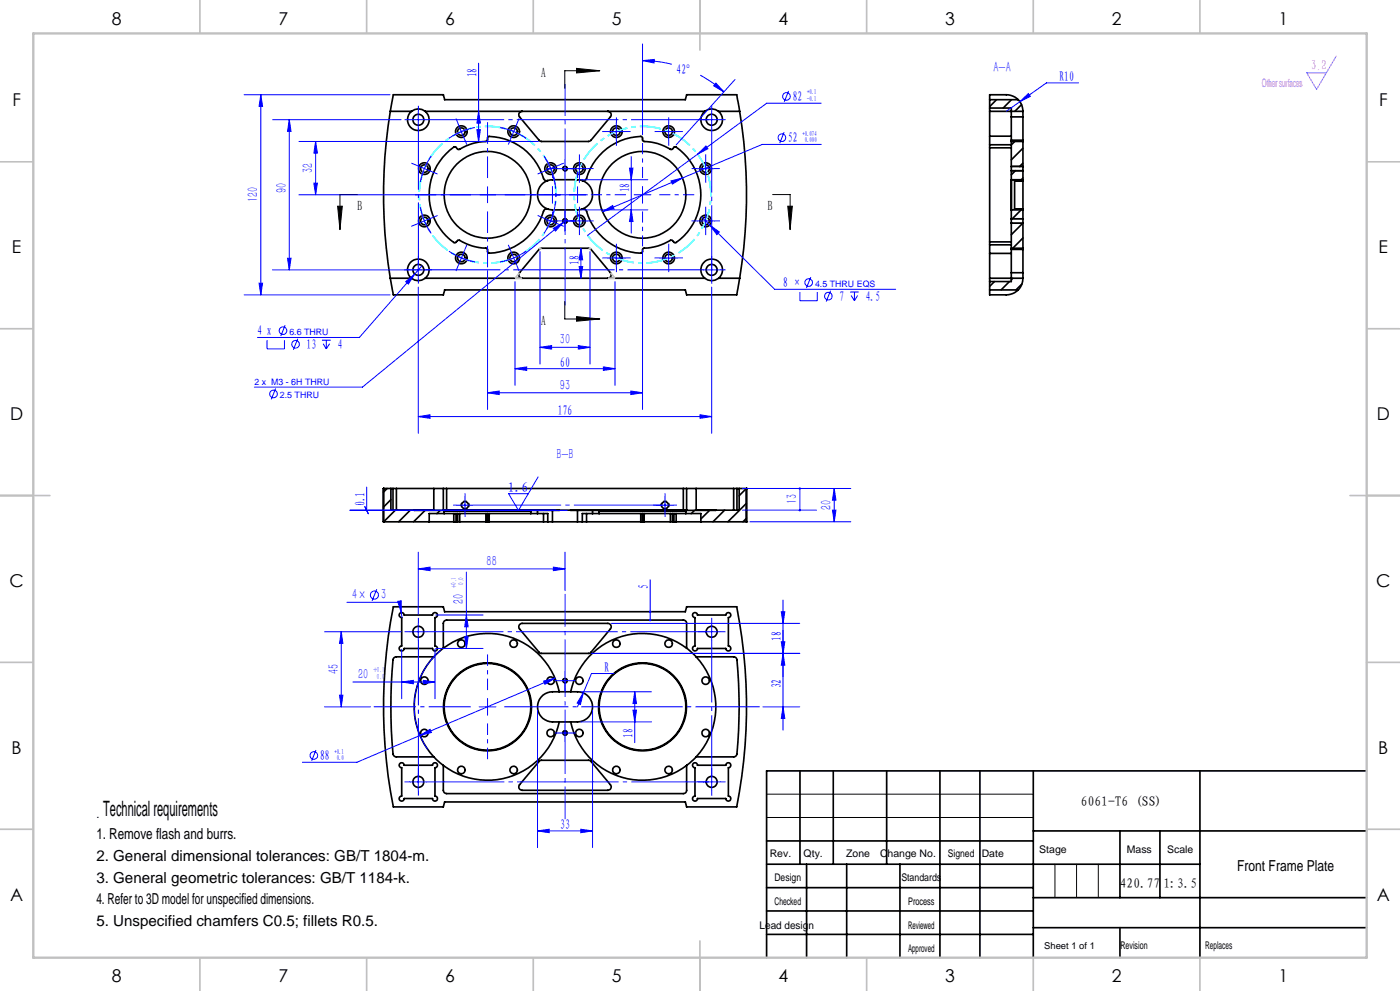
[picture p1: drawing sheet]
<svg xmlns="http://www.w3.org/2000/svg" width="420mm" height="297mm" viewBox="0 0 420 297" stroke-linecap="round" stroke-linejoin="round" font-family="sans-serif">
<g fill="none" stroke="#000" stroke-width=".5">
<path d="M117.1 33.4a155.3 155.3 0 0 0 0 50M117.1 33.4l.9-5h15l.4 1.5h72.2l.4-1.5h15l.9 5M117.1 33.4h6.3M123.4 33.4a3.2 3.2 0 0 0-.3 4.7 3.2 3.2 0 0 0 4.8 0 3.2 3.2 0 0 0-.3-4.7M123.4 33.4a3.3 3.3 0 0 1 4.2 0M127.6 33.4h83.8M156.6 33.4a1.01 1.01 0 0 0-.9 .6 1.01 1.01 0 0 0 .2 1l5.9 7.1 .7 .3 14.5-.1 6.1-7.3a1.01 1.01 0 0 0 .2-1 1.01 1.01 0 0 0-.9-.6M211.4 33.4a3.3 3.3 0 0 0-.3 4.7 3.3 3.3 0 0 0 4.8 0 3.3 3.3 0 0 0-.3-4.7M211.4 33.4a3.4 3.4 0 0 1 4.2 0M215.6 33.4h6.3M221.9 33.4a152.6 152.6 0 0 1 0 50M296.9 32.4h6.5v2.6"/>
<path d="M296.9 32.4v1M296.9 33.4h10M296.9 29.9h8.6M296.9 33.4v7.4M298.9 29.9l-2 2.1M303.4 35v7M303.4 35h3.5M303.4 29.9l-2.4 2.5M305.5 29.9a4.9 4.9 0 0 1 1.4 3.5M305.5 29.9l-1.1-.8-1.9-.7h-5.6v4M306.5 31.4l-2.1 2M306.9 33.4v1.6"/>
<path d="M306.9 35v7M164.3 54.1a1.01 1.01 0 0 1-1.2-.7 17.1 17.1 0 0 0-16.7-12.4l-.3 1.2a20.2 20.2 0 0 0-8.6 2.6l-1-.8a17.3 17.3 0 0 0 0 28.8l1-.8a22.4 22.4 0 0 0 8.6 2.5l.3 1.2a17.4 17.4 0 0 0 16.8-12.7l.5-.4h.6M164.3 54.1l1.4-.2h7.5l1.5 .2M164.3 54.1a4.5 4.5 0 0 0-3 4.3 4.5 4.5 0 0 0 3 4.2M174.7 54.1a1.01 1.01 0 0 0 1.3-.7 17.1 17.1 0 0 1 16.6-12.4l.3 1.2a19.9 19.9 0 0 1 8.5 2.6l1.1-.8a17.2 17.2 0 0 1 0 28.8l-1-.8a22.4 22.4 0 0 1-8.6 2.5l-.3 1.2a17.3 17.3 0 0 1-16.8-12.7l-.5-.4h-.6M174.7 54.1a4.5 4.5 0 0 1 3.1 4.3 4.5 4.5 0 0 1-3.1 4.2M296.9 40.8v2.6M296.9 43.4v.9M296.9 44.3v28.2M296.9 40.8h6.5M296.9 44.3h6.5M303.4 49.9v1.2"/>
<path d="M303.4 53.9v9M303.4 42v.4M303.4 42.4h3.5M303.4 53.9h3.5M303.4 42.4v7.5M303.4 51.1v2.8M303.4 51.1h3.5M303.4 49.9h3.5M303.4 42h3.5M304.4 42.4l-1 1h-6.5M304.6 51.1l-1.2 1.3M306.9 49.9v1.2"/>
<path d="M306.9 54.1h-2.5v8.5h2.5M306.9 53.9v.2M306.9 54.1v.1M306.9 42v.4M306.9 54.2v8.4M306.9 42.4v7.5M306.9 51.1v2.8M306.9 48.9l-1 1M306.9 53.4l-.5 .5M306.9 44.4l-3.5 3.5M164.3 62.6l1.3 .3h7.8l1.3-.3M296.9 73.4v2.5"/>
<path d="M296.9 72.5v.9M296.9 75.9v7.5M296.9 75.9h6.5M296.9 73.4h6.5M296.9 72.5h6.5M303.4 65.6v1.2M303.4 74.4v.4M303.4 74.4h3.5M303.4 62.9h3.5M303.4 62.9v2.7M303.4 66.8v7.6M303.4 74.8v6.9"/>
<path d="M303.4 66.8h3.5M303.4 65.6h3.5M303.4 74.8h3.5M306.4 62.9l-2.8 2.7M306.9 65.6v1.2M306.9 62.6v.3M306.9 62.6h.1M306.9 74.4v.4M306.9 62.9v2.7M306.9 66.8v7.6M306.9 74.8v6.9M306.9 66.8l-3.5 3.5"/>
<path d="M306.9 71.3l-3.1 3.1M117.1 83.4l.9 5h15l.4-1.5h72.2l.4 1.5h15l.9-5M117.1 83.4h6.3M123.4 83.4a3.2 3.2 0 0 1-.3-4.7 3.2 3.2 0 0 1 4.8 0 3.2 3.2 0 0 1-.3 4.7M123.4 83.4a3.2 3.2 0 0 0 4.2 0M127.6 83.4h83.8M156.6 83.4a1.01 1.01 0 0 1-.9-.6 1.01 1.01 0 0 1 .2-1.1l5.8-6.9 .5-.4 14.8 .1 6.1 7.2a1.01 1.01 0 0 1 .2 1.1 1.01 1.01 0 0 1-.9 .6M211.4 83.4a3.3 3.3 0 0 1-.3-4.7 3.3 3.3 0 0 1 4.8 0 3.3 3.3 0 0 1-.3 4.7M211.4 83.4a3.3 3.3 0 0 0 4.2 0M215.6 83.4h6.3M296.9 83.4v1M296.9 84.4v4l5.6-.1 1.9-.6 1.1-.8"/>
<path d="M296.9 83.4h10M296.9 86.9h8.6M298.3 84.4l-1.4 1.4M302.8 84.4l-2.5 2.5M303.4 81.7v2.7h-6.5M303.4 81.7h3.5M303.8 83.4l-.4 .4M306.6 85.1l-1.8 1.8M306.9 83.4a4.9 4.9 0 0 1-1.4 3.5M306.9 81.7v1.7M115 146.4h.1M115 156.4h.1"/>
<path d="M115 146.4v10M115 146.4h2.3M115 156.4h13.8M116.1 146.4l-1.1 1.1M117.3 146.4h.6M117.3 146.4v6.5l15.8 .1M117.3 149.8l-2.3 2.2M117.9 146.4h1M117.9 146.4v6.5M118.6 152.9l-3.5 3.5M118.9 146.4h11.2M118.9 146.4v6.5"/>
<path d="M123.1 152.9l-3.5 3.5M124.2 152.9v.1M127.5 153l-3.4 3.4M128.8 156.4h7.3M128.8 156.2l-.2 .2M130.1 146.4h2.9M130.1 146.4v6.5h-5.9M132 153l-.9 .9M133 146.4v6.5h34.8M133 146.4h1M133.1 153h26.4M133.1 153l.1 .1"/>
<path d="M133.2 153.1h26M133.2 153.9h26M133.2 153.9h-4.4v2.5M133.2 153.1v.8M134 146.4h71M134 146.4v6.5M136.1 156.4h.7M136.1 153.9v2.5M136.8 156.4h.5M136.8 153.9v2.5M137.3 156.4h.6M137.3 153.9v2.5"/>
<path d="M137.9 156.4h7.9M137.9 153.9v2.5M145.8 156.4h.5M145.8 153.9v2.5M146.3 156.4h.5M146.3 153.9v2.5M146.8 156.4h16.3M146.8 153.9v2.5M159.2 153.9h2.1M159.2 153.1v.8M159.5 153h1.8M159.5 153l-.3 .1"/>
<path d="M161.3 153.9h3v2.5M161.3 153h4.4M161.3 153v.9M163.1 156.4h1.2M163.1 153.9v2.5M164.3 156.4h1.4M165.7 153h7.5M165.7 156.4h7.5M165.7 153v3.4M167.8 152.9v.1M171.2 152.9h34.8M171.2 152.9v.1"/>
<path d="M173.2 156.4h1.5M173.2 153h4.6M173.2 153v3.4M174.7 156.4h1.3M176 156.4h16.2M176 153.9v2.5M177.8 153.9h-3.1v2.5M177.8 153h1.8M177.8 153.9h1.9M177.8 153v.9M179.6 153h26.4M179.6 153l.1 .1"/>
<path d="M179.7 153.1h26M179.7 153.9h26M179.7 153.1v.8M192.2 156.4h.6M192.2 153.9v2.5M192.8 156.4h.5M192.8 153.9v2.5M193.3 156.4h7.8M193.3 153.9v2.5M201.1 156.4h.7M201.1 153.9v2.5M201.8 156.4h.4"/>
<path d="M201.8 153.9v2.5M202.2 156.4h.6M202.2 153.9v2.5M202.8 156.4h7.5M202.8 153.9v2.5M205 146.4h1M205 146.4v6.5M205.7 153.1v.8M205.7 153.9h4.6v2.5M206 153l-.3 .1M206 146.4h2.8M206 146.4v6.5"/>
<path d="M208.4 153l-1 .9M208.8 146.4v6.5h5.9M208.8 146.4h11.3M210.3 156.4h13.6M212.9 153l-2.6 2.5M214.7 152.9v.1M217.4 152.9l-3.5 3.5M220.1 146.4h1M220.1 146.4v6.5M221.1 146.4h.7M221.1 146.4v6.5M221.8 146.4v6.5l-15.8 .1"/>
<path d="M221.8 146.4h2.1M223.9 146.4l-2.1 2.2M223.9 146.4h.1M223.9 156.4h.1M223.9 146.4v10M223.9 150.8l-5.5 5.6M223.9 155.3l-1 1.1M118 181.9h15l.4 1.4h72.2l.4-1.4h15a154.1 154.1 0 0 1 0 59.9h-15l-.4-1.5h-72.2l-.4 1.5h-15a154.1 154.1 0 0 1 0-59.9zM120 183.8l.8-.1 .4 .6h8.6a.75 .75 0 0 1 .7-.7 .75 .75 0 0 1 .8 .8 .75 .75 0 0 1-.8 .7v8.5a.74 .74 0 0 1 .7 .7 .74 .74 0 0 1-.7 .8 .74 .74 0 0 1-.7-.8h-8.6a.74 .74 0 0 1-.7 .8 .74 .74 0 0 1-.7-.8 .74 .74 0 0 1 .7-.7v-8.5l-.3-.1a.73 .73 0 0 1-.2-1.2zM130.1 196.8h-11.2a1.04 1.04 0 0 0-1 .9 144.9 144.9 0 0 0 .1 28.6l.7 .5h11.4M130.1 196.8a22.1 22.1 0 0 0 0 30M133 194.3v-7.5a.96 .96 0 0 1 1-1h71a.96 .96 0 0 1 1 1v7.5"/>
<path d="M133 194.3l-2.9 2.5M133 194.3a22 22 0 0 1 34.8 13M155.9 187.2l.7-.4h25.8a1.01 1.01 0 0 1 .9 .6 1.01 1.01 0 0 1-.2 1.1l-6.1 7.3h-14.8l-.3-.2-6-7.1-.3-.8zM206 194.3l2.8 2.5M206 194.3a22 22 0 0 0-34.8 13M208 183.8l.8-.1 .4 .6h8.5a.76 .76 0 0 1 .8-.7 .76 .76 0 0 1 .8 .7 .76 .76 0 0 1-.8 .8v8.5a.75 .75 0 0 1 .7 .8 .75 .75 0 0 1-.7 .7 .75 .75 0 0 1-.8-.8h-8.5a.74 .74 0 0 1-.7 .8 .74 .74 0 0 1-.8-.8 .74 .74 0 0 1 .8-.7v-8.5l-.7-.5zM208.8 196.8h11.3a.97 .97 0 0 1 1 .9 144.9 144.9 0 0 1-.1 28.6l-.7 .5h-11.5M208.8 196.8a22 22 0 0 1 0 30M162.8 208.4a4.8 4.8 0 0 1 2.9-1.1h7.5a4.5 4.5 0 0 1 4.6 4.5 4.5 4.5 0 0 1-4.6 4.6h-7.5a4.5 4.5 0 0 1-4.2-3 4.5 4.5 0 0 1 1.3-5zM167.8 216.4a22 22 0 0 1-34.8 13M171.2 216.4a22 22 0 0 0 34.8 13M120 228.8l.2-.2a.74 .74 0 0 1 1 .7h8.6a.74 .74 0 0 1 .7-.7 .74 .74 0 0 1 .7 .7 .74 .74 0 0 1-.7 .8v8.5a.75 .75 0 0 1 .8 .7 .75 .75 0 0 1-.8 .8 .75 .75 0 0 1-.7-.8h-8.6a.75 .75 0 0 1-.7 .8 .75 .75 0 0 1-.8-.8 .75 .75 0 0 1 .8-.7v-8.5l-.5-.2a.69 .69 0 0 1 0-1.1z"/>
<path d="M130.1 226.8l2.9 2.6M133 229.4v7.5a.96 .96 0 0 0 1 .9h71a.96 .96 0 0 0 1-.9v-7.5M161.9 228l.3-.1h14.8l6.1 7.3a1.01 1.01 0 0 1 .2 1.1 1.01 1.01 0 0 1-.9 .6h-25.8a1.01 1.01 0 0 1-.9-.6 1.01 1.01 0 0 1 .2-1.1zM208 228.8l.8-.2 .4 .7h8.5a.75 .75 0 0 1 .8-.7 .75 .75 0 0 1 .7 .7 .75 .75 0 0 1-.7 .8v8.5a.76 .76 0 0 1 .8 .8 .76 .76 0 0 1-.8 .7 .76 .76 0 0 1-.8-.8h-8.5a.74 .74 0 0 1-.7 .8 .74 .74 0 0 1-.8-.8 .74 .74 0 0 1 .8-.7v-8.5l-.7-.5zM208.8 226.8l-2.8 2.6M240 231v28M250 231v28M266 231v28M282 231v56M294 231v56M310 231v56M360 231v56"/>
<path d="M410 231h-180v56M230 252h80M230 259h130M242 259v28M254 259v28M270 259v28M310 249h100M336 249v20M348 249v20M230 266h80M230 273h80M310 269h100"/>
<path d="M310 278h100M230 280h80"/>
<circle cx="125.5" cy="35.9" r="1.65"/>
<circle cx="138.4" cy="39.5" r="1.12"/>
<circle cx="138.4" cy="39.4" r="1.76"/>
<circle cx="154.1" cy="39.4" r="1.77"/>
<circle cx="154.1" cy="39.5" r="1.12"/>
<circle cx="184.9" cy="39.5" r="1.12"/>
<circle cx="184.9" cy="39.4" r="1.76"/>
<circle cx="200.6" cy="39.5" r="1.12"/>
<circle cx="200.6" cy="39.4" r="1.76"/>
<circle cx="213.5" cy="35.9" r="1.66"/>
<circle cx="127.3" cy="50.5" r="1.74"/>
<circle cx="127.3" cy="50.5" r="1.12"/>
<circle cx="146.3" cy="58.4" r="13"/>
<circle cx="165.2" cy="50.5" r="1.11"/>
<circle cx="165.2" cy="50.5" r="1.74"/>
<circle cx="169.5" cy="50.5" r=".62"/>
<circle cx="173.8" cy="50.5" r="1.12"/>
<circle cx="173.8" cy="50.5" r="1.76"/>
<circle cx="192.7" cy="58.4" r="13"/>
<circle cx="211.7" cy="50.5" r="1.74"/>
<circle cx="211.7" cy="50.5" r="1.12"/>
<circle cx="127.3" cy="66.2" r="1.74"/>
<circle cx="127.3" cy="66.2" r="1.12"/>
<circle cx="138.4" cy="77.3" r="1.13"/>
<circle cx="138.4" cy="77.3" r="1.74"/>
<circle cx="154.1" cy="77.3" r="1.13"/>
<circle cx="154.1" cy="77.3" r="1.76"/>
<circle cx="165.2" cy="66.2" r="1.11"/>
<circle cx="165.2" cy="66.2" r="1.74"/>
<circle cx="169.5" cy="66.2" r=".62"/>
<circle cx="173.8" cy="66.2" r="1.12"/>
<circle cx="173.8" cy="66.2" r="1.76"/>
<circle cx="184.9" cy="77.3" r="1.13"/>
<circle cx="184.9" cy="77.3" r="1.74"/>
<circle cx="200.6" cy="77.3" r="1.13"/>
<circle cx="200.6" cy="77.3" r="1.74"/>
<circle cx="211.7" cy="66.2" r="1.74"/>
<circle cx="211.7" cy="66.2" r="1.12"/>
<circle cx="125.5" cy="80.9" r="1.65"/>
<circle cx="213.5" cy="80.9" r="1.66"/>
<circle cx="139.5" cy="151.4" r="1.05"/>
<circle cx="199.5" cy="151.4" r="1.04"/>
<circle cx="125.5" cy="189.3" r="1.65"/>
<circle cx="138.4" cy="192.9" r="1.13"/>
<circle cx="154.1" cy="192.9" r="1.13"/>
<circle cx="184.9" cy="192.9" r="1.13"/>
<circle cx="200.6" cy="192.9" r="1.13"/>
<circle cx="213.5" cy="189.4" r="1.66"/>
<circle cx="127.3" cy="204" r="1.12"/>
<circle cx="127.3" cy="219.7" r="1.12"/>
<circle cx="146.3" cy="211.8" r="13"/>
<circle cx="146.3" cy="211.8" r="13.2"/>
<circle cx="165.2" cy="204" r="1.11"/>
<circle cx="165.2" cy="219.7" r="1.11"/>
<circle cx="169.5" cy="219.7" r=".62"/>
<circle cx="169.5" cy="204" r=".62"/>
<circle cx="173.8" cy="204" r="1.12"/>
<circle cx="173.8" cy="219.7" r="1.12"/>
<circle cx="192.7" cy="211.8" r="13"/>
<circle cx="192.8" cy="211.8" r="13.2"/>
<circle cx="211.7" cy="204" r="1.12"/>
<circle cx="211.7" cy="219.7" r="1.12"/>
<circle cx="125.5" cy="234.3" r="1.65"/>
<circle cx="138.4" cy="230.8" r="1.12"/>
<circle cx="154.1" cy="230.8" r="1.12"/>
<circle cx="184.9" cy="230.8" r="1.12"/>
<circle cx="200.6" cy="230.8" r="1.12"/>
<circle cx="213.5" cy="234.3" r="1.66"/>
</g>
<g fill="none" stroke="#00f" stroke-width=".3">
<path d="M143.6 18.9v23.5M192.8 18.2l3.5-.4-.1 1.1zM192.8 18.2l5.2 .4 3.5 .7M192.8 13.2v27.2M73.2 28.4h43.8M78.2 28.4l.6 3.5h-1.1zM78.2 28.4v60M81.8 35.9h38.5M86.8 35.9l.5 3.5h-1zM86.8 35.9v45M123 35.9h5M125.5 33.4v5"/>
<path d="M137.4 37.1l1 2.3M138.4 39.4l-2.2 1.1M138.4 39.4l.9 2.4M140.8 38.6l-2.4 .8M143.1 38.9h1l-.5 3.5zM143.6 33.4l.5 3.5h-1zM182.4 39.4h5M184.9 36.9v5M198.1 39.4h5M200.6 36.9v5M210.1 22.5l4.4 2.8 2.7 2.2M211 35.9h5"/>
<path d="M213.5 33.4v5M214.8 24.9l2.4 2.6-3.1-1.8zM220.5 23.8l-17.7 19.6M235.2 39.6l-1.3 3.3M236.6 27.3l-1.3 3.2M246.3 30.9h-16.3l-20.7 15.3M306 30.5l2.5-2.5 .6 .9zM306 30.5l-4.1 2.9M323.6 24.8h-9.7l-7.9 5.7M89.7 42.4h71.8M89.7 58.4h86.5M94.2 54.9h1l-.5 3.5z"/>
<path d="M94.7 42.4l.5 3.5h-1zM94.7 42.4v16M165.7 55.9v5M167 50.5h9.3M169.5 48v5.1M173.8 48v5.1M174.2 53.9h20.1M188.8 50.4h1.1l-.5 3.5zM189.4 46.9v23M190.3 58.4h5M192.8 55.9v5M201.3 54.2l3.5-.9-3.1 1.9z"/>
<path d="M209.2 50.5h5M209.3 46.2l2.5-2.5 .6 .9zM209.3 46.2l-33.1 24.4M211.7 48v5.1M246.4 43.3h-17.7l-47.9 20.1M86.3 77.4h1l-.5 3.5zM125.5 78.4v5M126.6 79.7l-18.8 21.4h-30.6M162 75.4v33.7M166 68.4l3-1.8-2.3 2.6zM167 66.2h9.3M169 66.6l-60.3 49.4h-32.4"/>
<path d="M169.5 63.7v5M170 65.8l-1 .8M173.7 79.9h1.1l-.5 3.5zM173.8 63.7v5M174.2 62.9h20.1M174.3 74.4l.5 3.5h-1.1zM174.3 74.4v9M177 75.4v33.7M180.8 63.4l3-1.8 .4 .9zM182.4 77.3h5M184.9 74.8v5M189.4 62.9l.5 3.5h-1.1z"/>
<path d="M192.8 74.9v47.8M198.1 77.3h5M200.6 74.8v5M209.2 66.2h5M210.4 65l2.5 2.4M211.7 63.7v5M212.9 67.4l2.9 2.1-.7 .8zM212.9 67.4l19.5 19.3h36.3M213.5 78.4v5M73.2 88.4h43.8M77.7 84.9h1.1l-.6 3.5zM81.8 80.9h46.2"/>
<path d="M85.5 97.5l-1.3 3.2M121.7 84.4l2.7-2.3-1.9 3zM125.5 86v43.9M146.3 81.1v41.6M154.5 84.4v31.1M184.5 84.4v31.1M211 80.9h5M213.5 86v43.9M240 87.5v2.6h5.2v-2.6M243.2 83l-1.3 3.3M249.2 87.1l-1.3 3.3M255 87.5h2.6"/>
<path d="M255.3 88.6l1 1.5M256.3 87.5v2.6M257.3 88.6l-1 1.5M80.1 101.9v2.7h5.2v-2.7M82.7 116.4l-1.3 3.3M89.3 101.5l-1.3 3.3M96.6 101.9h2.6M96.9 103l1 1.6M97.9 101.9v2.7M98.9 103l-1 1.6M146.3 117.7l3.5-.5v1zM146.3 117.7h46.5"/>
<path d="M154.5 110.5l3.5-.5v1zM154.5 110.5h30M162 104.1l3.5-.5v1zM162 104.1h15M173.5 103.6l3.5 .5-3.5 .5zM181 110l3.5 .5-3.5 .5zM189.3 117.2l3.5 .5-3.5 .5zM125.5 124.8l3.5-.5v1.1zM125.5 124.8h88M210 124.3l3.5 .5-3.5 .6zM105 152.9l65.2 .1M109.5 151.8l1 2.1-1-2"/>
<path d="M110 146v7M137 151.4h5M139.5 148.9v5M161.4 142.9l-5.9 10.1-2.9-5h5.9M197 151.4h5M199.5 148.9v5M222.7 146.4h32.5M222.7 152.9h22.2M225 156.4h30.2M240 146.4v6.5M249.7 152.9h1.1l-.5 3.5zM250.3 146.4l.5 3.5h-1.1z"/>
<path d="M250.3 146.4v10M113 176.6l-1.4 3.5M125.5 170.5l3.5-.5v1zM125.5 165.5v18.7M125.5 170.5h44M139.9 171.4v22.9M166 170l3.5 .5-3.5 .5zM169.5 165.5v11.5M195.1 173.8v12M234.9 179.8v39M97.4 189.3h22.9M102.4 189.3l.5 3.5h-1.1z"/>
<path d="M102.4 189.3v22.5M104.1 180.5h15.8l.5 3.1M119.3 180.2l1.1-.1v3.5zM120.4 183.6l.2 1.5M120.5 194.6v14.8M123 189.3h5M125.5 186.8v5M130.5 194.6v14.8M130.7 184.3h14.2M130.7 194.3h14.2M132.2 194.9a21.9 21.9 0 0 0-3.8 29.8M139.4 190.8h1l-.5 3.5z"/>
<path d="M139.9 184.3l.5 3.6h-1zM177.5 195.8h62.4M183.4 186.8h56.5M211 189.3h5M213.5 186.8v5M234.4 183.3h1l-.5 3.5zM234.4 192.3h1l-.5 3.5zM234.9 195.8l.5 3.6h-1zM97.4 211.8h13.7M101.8 208.3h1.1l-.5 3.5zM105.9 204.4h24.6M120.5 204.4l3.5-.5v1z"/>
<path d="M127 203.9l3.5 .5-3.5 .5zM143.8 211.8h5M146.3 209.3v5M161.3 212.8v41.2M163.1 204.1l3.4-.9-3 1.9zM166.5 203.2l-59.4 25.3h-16.4M167 219.7h5M167 204h5M169.5 201.5v5M169.5 217.2v5M174.2 207.3h21.2M174.2 216.4h21.2"/>
<path d="M175 207.7l-.9 3.4-1-.4zM175 207.7l-1.8 4.1M177.8 212.8v41.2M184.2 201.9h-6.8l-2.4 5.8M189.9 212.8h1.1l-.6 3.6zM190.4 207.3l.6 3.6h-1.1zM190.4 207.3v15.3M228.9 211.8h11M234.9 211.8l.5 3.5h-1zM94.8 224.8l-1.3 3.2M123 234.3h5M125.5 231.8v5.1"/>
<path d="M126 220.4l3-1.8 .4 .9zM211 234.3h5M213.5 231.8v5.1M161.3 249l3.4-.5v1.1zM161.3 249h16.5M174.2 248.5l3.6 .5-3.6 .6z"/>
<circle cx="235.9" cy="28.9" r="1.14"/>
<circle cx="234.6" cy="41.3" r="1.15"/>
<circle cx="84.9" cy="99.1" r="1.14"/>
<circle cx="242.6" cy="84.7" r="1.15"/>
<circle cx="248.5" cy="88.8" r="1.14"/>
<circle cx="82" cy="118" r="1.14"/>
<circle cx="88.7" cy="103.2" r="1.15"/>
<circle cx="112.3" cy="178.3" r="1.2"/>
<circle cx="94.2" cy="226.4" r="1.13"/>
</g>
<g fill="none" stroke="#000" stroke-width=".3">
<path d="M173 20.5l7 .7-7 .7zM180 21.2h-10.6v5.2M107.2 58.3h-5.2v10.5M168.8 50.7a.75 .75 0 0 1 .6-.9 .75 .75 0 0 1 .8 .8 .75 .75 0 0 1-.9 .7M231.8 58.3h5.2v10.5M303.4 51.3h3.5M303.4 49.8h3.5M101.3 61.8h1.4l-.7 7zM168.8 66.4a.76 .76 0 0 1 .6-.9 .76 .76 0 0 1 .9 .8 .76 .76 0 0 1-1 .7M236.3 61.8h1.4l-.7 7zM303.4 67h3.5M303.4 65.5h3.5"/>
<path d="M169.4 90.3v5.3h10.6M173 94.9l7 .7-7 .7zM168.8 219.9a.76 .76 0 0 1 .6-1 .76 .76 0 0 1 .9 .8 .76 .76 0 0 1-1 .7M168.8 204.2a.75 .75 0 0 1 .6-1 .75 .75 0 0 1 .8 .9 .75 .75 0 0 1-.9 .6M230 238h80M230 245h80"/>
</g>
<path d="M165.9 52.4a20.5 20.5 0 0 0-34.3-8.3 20.5 20.5 0 0 0 9.2 34 20.5 20.5 0 0 0 25.4-24.5l-.3-1.2M212.4 52.4a20.5 20.5 0 0 0-34.3-8.3 20.5 20.5 0 0 0 9.2 34 20.5 20.5 0 0 0 25.4-24.5l-.3-1.2" fill="none" stroke="#0ff" stroke-width=".5" stroke-dasharray="6.3 1.3 1.3 1.3" stroke-dashoffset="-.3" stroke-linecap="butt"/>
<path d="M139.2 152.6a1.25 1.25 0 0 0 1.6-1.1 1.25 1.25 0 0 0-1.4-1.4 1.25 1.25 0 0 0-1.1 1.6M199.2 152.6a1.25 1.25 0 0 0 1.6-1.1 1.25 1.25 0 0 0-1.4-1.4 1.25 1.25 0 0 0-1.1 1.6" fill="none" stroke="#000" stroke-width=".3" stroke-dasharray="1.3 .6" stroke-dashoffset=".2" stroke-linecap="butt"/>
<g fill="none" stroke="#00f" stroke-width=".3" stroke-dasharray="30.5 1.3 1.3 1.3" stroke-linecap="butt">
<path d="M123 35.9h-1.6M125.5 33.4v-1.7M137.5 37.1l-.7-1.6M140.8 38.6l1.7-.4M151.8 38.6l-1.8-.4M154.1 39.4l-2.3-.8M154.1 39.4l2.3 1.1M154.1 39.4l1-2.3M154.1 39.4l-.9 2.3M155.1 37.1l.6-1.6M182.4 39.4h-1.7M184.9 36.9v-1.7"/>
<path d="M187.4 39.4h1.8M198.1 39.4h-1.7M200.6 36.9v-1.7M203.1 39.4h1.8M211 35.9h-1.6M213.5 33.4v-1.7M216 35.9h1.7M125 49.6l-1.6-.7M126.5 52.9l-.4 1.7M127.3 50.5l-.8 2.4M127.3 50.5l1.1-2.2M127.3 50.5l-2.3-.9"/>
<path d="M127.3 50.5l2.3 1M128.4 48.3l.9-1.5M129.6 51.5l1.7 .6M136.2 40.5l-1.5 .9M139.4 41.7l.6 1.7M146.3 58.4v-2.5M146.3 58.4h-2.5M146.3 58.4v2.5M146.3 58.4h2.5M153.2 41.7l-.7 1.7M156.4 40.5l1.4 .9M160.8 58.4h-1.8"/>
<path d="M162.9 51.5l-1.6 .6M164.1 48.3l-.9-1.5M165.2 50.5l-1.1-2.2M165.2 50.5l.8 2.4M165.2 50.5l2.3-.9M165.2 50.5l-2.3 1M165.8 53.4v-1.8M166 52.9l.4 1.7M167 50.5h-3.1M167.5 49.6l1.6-.7M168.3 58.4h-1.8M170.8 58.4h1.7"/>
<path d="M171.3 50.5h-1.7M172 50.5h.6M173.3 58.4v-2.5M173.3 58.4h-2.5M173.3 58.4v2.5M173.3 58.4h2.5M173.3 53.4v-1.8M173.8 48v-1.7M173.8 53v1.8M176.3 50.5h1.8M178.3 58.4h1.7M184.9 41.9v1.8"/>
<path d="M200.6 41.9v1.8M209.2 50.5h-1.7M211.7 48v-1.7M211.7 53v1.8M214.2 50.5h1.8M125 67.2l-1.6 .6M125.5 78.4v-1.7M126.5 63.8l-.4-1.7M127.3 66.2l1.1 2.3M127.3 66.2l-.8-2.4M127.3 66.2l-2.3 1M127.3 66.2l2.3-.9"/>
<path d="M128.4 68.5l.9 1.4M129.6 65.3l1.7-.7M136.2 76.2l-1.5-.9M137.5 79.6l-.7 1.6M138.4 77.3l2.4 .8M138.4 77.3l-2.2-1.1M138.4 77.3l-.9 2.3M138.4 77.3l1-2.3M139.4 75l.6-1.6M140.8 78.1l1.7 .4M151.8 78.1l-1.8 .4M153.2 75l-.7-1.6"/>
<path d="M154.1 77.3l2.3-1.1M154.1 77.3l-2.3 .8M154.1 77.3l1 2.3M154.1 77.3l-.9-2.3M155.1 79.6l.6 1.6M156.4 76.2l1.4-.9M162.9 65.3l-1.6-.7M164.1 68.5l-.9 1.4M165.2 66.2l.8-2.4M165.2 66.2l-1.1 2.3M165.2 66.2l2.3 1M165.2 66.2l-2.3-.9"/>
<path d="M165.8 63.4v1.7M167 66.2h-3.1M167.5 67.2l1.6 .6M169.5 63.7v-.6M169.5 68.7v.6M171.3 66.2h-1.7M172 66.2h.6M173.3 63.4v1.7M173.8 63.7v-1.7M173.8 68.7v1.8M176.3 66.2h1.8M182.4 77.3h-1.7"/>
<path d="M184.9 74.8v-1.7M184.9 79.8v1.8M187.4 77.3h1.8M198.1 77.3h-1.7M200.6 74.8v-1.7M200.6 79.8v1.8M203.1 77.3h1.8M209.2 66.2h-1.7M211.7 63.7v-1.7M211.7 68.7v1.8M213.5 78.4v-1.7M214.2 66.2h1.8"/>
<path d="M123 80.9h-1.6M125.5 83.4v1.6M128 80.9h1.7M213.5 83.4v1.6M216 80.9h1.7M137 151.4h-1M139.5 148.9v-1.1M139.5 153.9v1M197 151.4h-1M199.5 148.9v-1.1M199.5 153.9v1M202 151.4h1.1"/>
<path d="M123 189.3h-1.6M125.5 186.8v-1.6M211 189.3h-1.6M213.5 186.8v-1.6M216 189.3h1.7M167 219.7h-.6M167 204h-.6M169.5 206.5v.6M172 219.7h.6M172 204h.6M123 234.3h-1.6M125.5 231.8v-1.6"/>
<path d="M125.5 236.8v1.7M211 234.3h-1.6M213.5 231.8v-1.6M213.5 236.8v1.7M216 234.3h1.7"/>
</g>
<path d="M166 63.8a20.5 20.5 0 0 0 .1-10.8" fill="none" stroke="#00f" stroke-width=".3" stroke-dasharray="30.5 1.3 1.3 1.3" stroke-dashoffset="26.9" stroke-linecap="butt"/>
<path d="M161.7 74.7l.3-.3M162.5 74.4h-.5M176.5 74.4h.5M177.3 74.7l-.3-.3M155.9 81.7l-1.4 1.7M156.7 83.4h-2.2M182.4 83.4h2.1M183.2 81.7l1.3 1.7" fill="none" stroke="#c0c0c0" stroke-width=".5" stroke-dasharray="30.5 1.3 1.3 1.3" stroke-linecap="butt"/>
<path d="M142 151.4h56.5" fill="none" stroke="#00f" stroke-width=".3" stroke-dasharray="30.5 1.3 1.3 1.3" stroke-dashoffset="4.2" stroke-linecap="butt"/>
<path d="M141.3 58.4h-16.8M146.3 53.4v-16.8M151.3 58.4h16.7M146.3 63.4v16.7" fill="none" stroke="#00f" stroke-width=".3" stroke-dasharray="30.5 1.3 1.3 1.3" stroke-dashoffset="24" stroke-linecap="butt"/>
<path d="M211 80.9h-83.7" fill="none" stroke="#00f" stroke-width=".3" stroke-dasharray="30.5 1.3 1.3 1.3" stroke-dashoffset="7.7" stroke-linecap="butt"/>
<path d="M125.5 38.4v40.8" fill="none" stroke="#00f" stroke-width=".3" stroke-dasharray="30.5 1.3 1.3 1.3" stroke-dashoffset="12" stroke-linecap="butt"/>
<path d="M128 35.9h84.6" fill="none" stroke="#00f" stroke-width=".3" stroke-dasharray="30.5 1.3 1.3 1.3" stroke-dashoffset="7.3" stroke-linecap="butt"/>
<path d="M213.5 38.4v42.4M151.3 211.8h76.6" fill="none" stroke="#00f" stroke-width=".3" stroke-dasharray="30.5 1.3 1.3 1.3" stroke-dashoffset="11.2" stroke-linecap="butt"/>
<path d="M187.8 58.4h-10.5M192.8 53.4v-10.5M197.8 58.4h10.5M192.8 63.4v10.5" fill="none" stroke="#00f" stroke-width=".3" stroke-dasharray="30.5 1.3 1.3 1.3" stroke-dashoffset="27.1" stroke-linecap="butt"/>
<path d="M169.5 48v-22.8" fill="none" stroke="#00f" stroke-width=".3" stroke-dasharray="30.5 1.3 1.3 1.3" stroke-dashoffset="21" stroke-linecap="butt"/>
<path d="M169.5 53v38.6" fill="none" stroke="#00f" stroke-width=".3" stroke-dasharray="30.5 1.3 1.3 1.3" stroke-dashoffset="13.1" stroke-linecap="butt"/>
<path d="M146.3 206.8v-10.7M146.3 216.8v10.7" fill="none" stroke="#00f" stroke-width=".3" stroke-dasharray="30.5 1.3 1.3 1.3" stroke-dashoffset="27" stroke-linecap="butt"/>
<path d="M141.3 211.8h-29.2" fill="none" stroke="#00f" stroke-width=".3" stroke-dasharray="30.5 1.3 1.3 1.3" stroke-dashoffset="17.8" stroke-linecap="butt"/>
<path d="M128 234.3h84.7" fill="none" stroke="#00f" stroke-width=".3" stroke-dasharray="30.5 1.3 1.3 1.3" stroke-dashoffset="7.2" stroke-linecap="butt"/>
<path d="M213.5 191.8v41.3" fill="none" stroke="#00f" stroke-width=".3" stroke-dasharray="30.5 1.3 1.3 1.3" stroke-dashoffset="11.8" stroke-linecap="butt"/>
<path d="M125.5 191.8v43" fill="none" stroke="#00f" stroke-width=".3" stroke-dasharray="30.5 1.3 1.3 1.3" stroke-dashoffset="10.9" stroke-linecap="butt"/>
<path d="M128 189.3h84.1" fill="none" stroke="#00f" stroke-width=".3" stroke-dasharray="30.5 1.3 1.3 1.3" stroke-dashoffset="7.5" stroke-linecap="butt"/>
<path d="M169.5 217.2v-12.8" fill="none" stroke="#00f" stroke-width=".3" stroke-dasharray="30.5 1.3 1.3 1.3" stroke-dashoffset="26" stroke-linecap="butt"/>
<path d="M169.5 222.2v23.3" fill="none" stroke="#00f" stroke-width=".3" stroke-dasharray="30.5 1.3 1.3 1.3" stroke-dashoffset="20.7" stroke-linecap="butt"/>
<path d="M169.5 201.5v-23.5" fill="none" stroke="#00f" stroke-width=".3" stroke-dasharray="30.5 1.3 1.3 1.3" stroke-dashoffset="20.6" stroke-linecap="butt"/>
<path d="M316.5 259v10M323 259v10M329.5 259v10" fill="none" stroke="#0a0605" stroke-width=".3"/>
<path d="M336 278v9" fill="none" stroke="#0a0605" stroke-width=".5"/>
<g fill="none" stroke="#c0c0c0" stroke-width=".5">
<path d="M60 0v10M110 0v10M160 0v10M210 0v15M260 0v10M310 0v10M360 0v10M0 48.5h10M410 48.5h10M0 98.5h10M410 98.5h10M0 148.5h15"/>
<path d="M405 148.5h15M0 198.5h10M410 198.5h10M0 248.5h10M410 248.5h10M60 287v10M110 287v10M160 287v10M210 282v15M260 287v10M310 287v10M360 287v10"/>
</g>
<path d="M10 10h400v277h-400z" fill="none" stroke="#c0c0c0" stroke-width=".7"/>
<path d="M400.9 16.8l-5.9 10-3-5h5.9" fill="none" stroke="#f0f" stroke-width=".3"/>
<g fill="#000">
<path d="M173 20.5l7 .7-7 .7zM173 94.9l7 .7-7 .7z"/>
<path d="M236.3 61.8h1.4l-.7 7zM101.3 61.8h1.4l-.7 7z"/>
</g>
<g fill="#00f">
<path d="M209.3 46.2l2.5-2.5 .6 .9z"/>
<path d="M306 30.5l2.5-2.5 .6 .9z"/>
<path d="M189.3 117.2l3.5 .5-3.5 .5zM146.3 117.7l3.5-.5v1z"/>
<path d="M180.8 63.4l3.4-.9-.4-.9zM201.3 54.2l.4 1 3.1-1.9z"/>
<path d="M125.5 124.8l3.5-.5v1.1zM210 124.3l3.5 .5-3.5 .6zM212.9 67.4l2.2 2.9 .7-.8zM121.7 84.4l.8 .7 1.9-3zM166 68.4l.7 .8 2.3-2.6zM214.8 24.9l2.4 2.6-3.1-1.8zM192.8 18.2l3.5-.4-.1 1.1z"/>
<path d="M86.3 77.4h1l-.5 3.5zM86.8 35.9l.5 3.5h-1z"/>
<path d="M78.2 28.4l.6 3.5h-1.1zM77.7 84.9h1.1l-.6 3.5zM94.7 42.4l.5 3.5h-1zM94.2 54.9h1l-.5 3.5z"/>
<path d="M143.6 33.4l.5 3.5h-1zM143.1 38.9h1l-.5 3.5zM188.8 50.4h1.1l-.5 3.5zM189.4 62.9l.5 3.5h-1.1zM174.3 74.4l.5 3.5h-1.1zM173.7 79.9h1.1l-.5 3.5z"/>
<path d="M173.5 103.6l3.5 .5-3.5 .5zM162 104.1l3.5-.5v1z"/>
<path d="M154.5 110.5l3.5-.5v1zM181 110l3.5 .5-3.5 .5z"/>
<path d="M166 170l3.5 .5-3.5 .5zM125.5 170.5l3.5-.5v1z"/>
<path d="M119.3 180.2l1.1 3.4v-3.5zM120.5 204.4l3.5-.5v1zM127 203.9l3.5 .5-3.5 .5z"/>
<path d="M163.1 204.1l.4 1 3-1.9zM126 220.4l3.4-.9-.4-.9zM175 207.7l-1.9 3 1 .4z"/>
<path d="M234.9 195.8l.5 3.6h-1zM234.4 183.3h1l-.5 3.5z"/>
<path d="M139.9 184.3l.5 3.6h-1zM139.4 190.8h1l-.5 3.5zM102.4 189.3l.5 3.5h-1.1zM101.8 208.3h1.1l-.5 3.5z"/>
<path d="M190.4 207.3l.6 3.6h-1.1zM189.9 212.8h1.1l-.6 3.6zM194.8 183.1a.36 .36 0 0 0 .1 .6 .36 .36 0 0 0 .5-.3 .36 .36 0 0 0-.3-.4v.3v-.3zM194.8 185.6v.5l.3 .1v-.4v.4a.35 .35 0 0 0 .3-.5 .35 .35 0 0 0-.6-.1zM234.4 192.3h1l-.5 3.5zM234.9 211.8l.5 3.5h-1z"/>
<path d="M161.3 249l3.4-.5v1.1zM174.2 248.5l3.6 .5-3.6 .6z"/>
<path d="M249.7 152.9h1.1l-.5 3.5zM250.3 146.4l.5 3.5h-1.1z"/>
<path d="M239.7 146.2a.36 .36 0 0 0 .1 .5 .36 .36 0 0 0 .5-.2 .36 .36 0 0 0-.3-.5v.4v-.4zM239.7 152.6l-.1 .4 .4 .2v-.3v.3a.35 .35 0 0 0 .3-.4 .35 .35 0 0 0-.6-.2z"/>
</g>
<text font-size="6.4" x="30.9" y="244.6">Technical requirements</text>
<g font-size="5.3">
<text x="33.5" y="7.4">8</text>
<text x="83.5" y="7.4">7</text>
<text x="133.5" y="7.4">6</text>
<text x="183.5" y="7.4">5</text>
<text x="233.5" y="7.4">4</text>
<text x="283.5" y="7.4">3</text>
<text x="333.5" y="7.4">2</text>
<text x="383.5" y="7.4">1</text>
<text x="3.7" y="31.7">F</text>
<text x="413.7" y="31.7">F</text>
<text x="3.6" y="75.9">E</text>
<text x="413.6" y="75.9">E</text>
<text x="3" y="125.9">D</text>
<text x="413" y="125.9">D</text>
<text x="2.9" y="175.9">C</text>
<text x="412.9" y="175.9">C</text>
<text x="3.5" y="225.9">B</text>
<text x="413.5" y="225.9">B</text>
<text x="3" y="270.2">A</text>
<text x="413" y="270.2">A</text>
<text x="33.5" y="294.4">8</text>
<text x="83.5" y="294.4">7</text>
<text x="133.5" y="294.4">6</text>
<text x="183.5" y="294.4">5</text>
<text x="233.5" y="294.4">4</text>
<text x="283.5" y="294.4">3</text>
<text x="333.5" y="294.4">2</text>
<text x="383.5" y="294.4">1</text>
</g>
<g font-size="4.5">
<text x="28.9" y="251.6">1. Remove flash and burrs.</text>
<text x="28.9" y="258.1">2. General dimensional tolerances: GB/T 1804-m.</text>
<text x="371.2" y="261.1">Front Frame Plate</text>
<text x="28.9" y="264.6">3. General geometric tolerances: GB/T 1184-k.</text>
<text x="28.9" y="271.1">4. Refer to 3D model for unspecified dimensions.</text>
<text x="28.9" y="277.6">5. Unspecified chamfers C0.5; fillets R0.5.</text>
</g>
<g font-size="4.4" fill="#00f">
<text x="298" y="21.7">A-A</text>
<text x="93.8" y="51.9" transform="rotate(-90 93.8 51.9)">32</text>
<text x="85.9" y="57.8" transform="rotate(-90 85.9 57.8)">90</text>
<text x="77.4" y="60.7" transform="rotate(-90 77.4 60.7)">120</text>
<text x="168" y="103.2">30</text>
<text x="168" y="116.8">93</text>
<text x="166.9" y="137.6">B-B</text>
<text x="239.1" y="151.2" transform="rotate(-90 239.1 151.2)">13</text>
<text x="249.4" y="152.9" transform="rotate(-90 249.4 152.9)">20</text>
<text x="146" y="169.6">88</text>
<text x="105.6" y="179.6">4×</text>
<text x="114.3" y="179.6">3</text>
<text x="139.1" y="180.9" transform="rotate(-90 139.1 180.9)">20</text>
<text x="101.5" y="202.1" transform="rotate(-90 101.5 202.1)">45</text>
<text x="107.4" y="203.5">20</text>
</g>
<text font-size="4.4" fill="#f0f" x="393.4" y="20.9">3.2</text>
<g font-size="4.1" fill="#00f">
<text x="143" y="23.2" transform="rotate(-90 143 23.2)">18</text>
<text x="203" y="22">42°</text>
<text x="317.9" y="24.2">R10</text>
<text x="237.8" y="30.3">82</text>
<text x="236.5" y="42.7">52</text>
<text x="188.8" y="57.6" transform="rotate(-90 188.8 57.6)">18</text>
<text x="173.7" y="79.3" transform="rotate(-90 173.7 79.3)">18</text>
<text x="234.9" y="86.1">8 ×</text>
<text x="251.8" y="90.2">7</text>
<text x="259.8" y="90.2">4.5</text>
<text x="77.2" y="100.5">4 x</text>
<text x="92" y="104.6">13</text>
<text x="101.4" y="104.6">4</text>
<text x="168.1" y="109.9">60</text>
<text x="167.4" y="124.3">176</text>
<text x="152.4" y="147.4">1.6</text>
<text x="109.4" y="151.7" transform="rotate(-90 109.4 151.7)">0.1</text>
<text x="194.5" y="176.6" transform="rotate(-90 194.5 176.6)">5</text>
<text x="234.4" y="192.1" transform="rotate(-90 234.4 192.1)">18</text>
<text x="181.4" y="201.3">R</text>
<text x="234.4" y="206.3" transform="rotate(-90 234.4 206.3)">32</text>
<text x="189.9" y="221.1" transform="rotate(-90 189.9 221.1)">18</text>
<text x="96.1" y="227.9">88</text>
<text x="168.1" y="248.4">33</text>
</g>
<g font-size="4.1">
<text x="162.4" y="23.1">A</text>
<text x="107.2" y="63">B</text>
<text x="230.4" y="63">B</text>
<text x="162.4" y="97.5">A</text>
<text x="324.3" y="241.5">6061-T6 (SS)</text>
<text x="335.9" y="266">420.77</text>
<text x="349" y="266">1:3.5</text>
</g>
<text font-size="3.4" fill="#f0f" x="378.6" y="26">Other surfaces</text>
<text font-size="3.3" x="28.9" y="245.1">.</text>
<g font-size="3.2">
<text x="230.9" y="257">Rev.</text>
<text x="241.1" y="257">Qty.</text>
<text x="311.8" y="255.7">Stage</text>
<text x="232.3" y="264">Design</text>
<text x="270.4" y="264">Standards</text>
<text x="232.3" y="271.1">Checked</text>
<text x="227.9" y="278.4">Lead design</text>
<text x="336.1" y="284.5">Revision</text>
</g>
<text font-size="3.2" fill="#0a0605" x="361.6" y="284.5">Replaces</text>
<g font-size="3.1">
<text x="253.9" y="257">Zone</text>
<text x="264" y="257">Change No.</text>
<text x="284.4" y="257">Signed</text>
<text x="294.5" y="257">Date</text>
<text x="338" y="255.7">Mass</text>
<text x="350.2" y="255.7">Scale</text>
<text x="272.4" y="271.1">Process</text>
<text x="272.4" y="278.4">Reviewed</text>
<text x="272.4" y="285.3">Approved</text>
</g>
<text font-size="2.8" x="313.3" y="284.3">Sheet 1 of 1</text>
<g font-size="2.7" fill="#00f">
<text x="244.5" y="85.9">4.5 THRU EQS</text>
<text x="86.8" y="100.3">6.6 THRU</text>
<text x="76.3" y="115.2">2 x M3 - 6H THRU</text>
<text x="84" y="119.3">2.5 THRU</text>
</g>
<g font-size="2.2" fill="#00f">
<text x="136.9" y="176.3" transform="rotate(-90 136.9 176.3)">+0.1</text>
<text x="139.1" y="175.3" transform="rotate(-90 139.1 175.3)">0.0</text>
<text x="112" y="201.3">+0.1</text>
<text x="113.1" y="203.5">0.0</text>
</g>
<g font-size="2" fill="#00f">
<text x="242.1" y="28.3">+0.1</text>
<text x="242.1" y="30.3">-0.1</text>
<text x="240.7" y="40.7">+0.074</text>
<text x="241.5" y="42.7">0.000</text>
<text x="100.3" y="225.8">+0.1</text>
<text x="101" y="227.9">0.0</text>
</g>
</svg>
